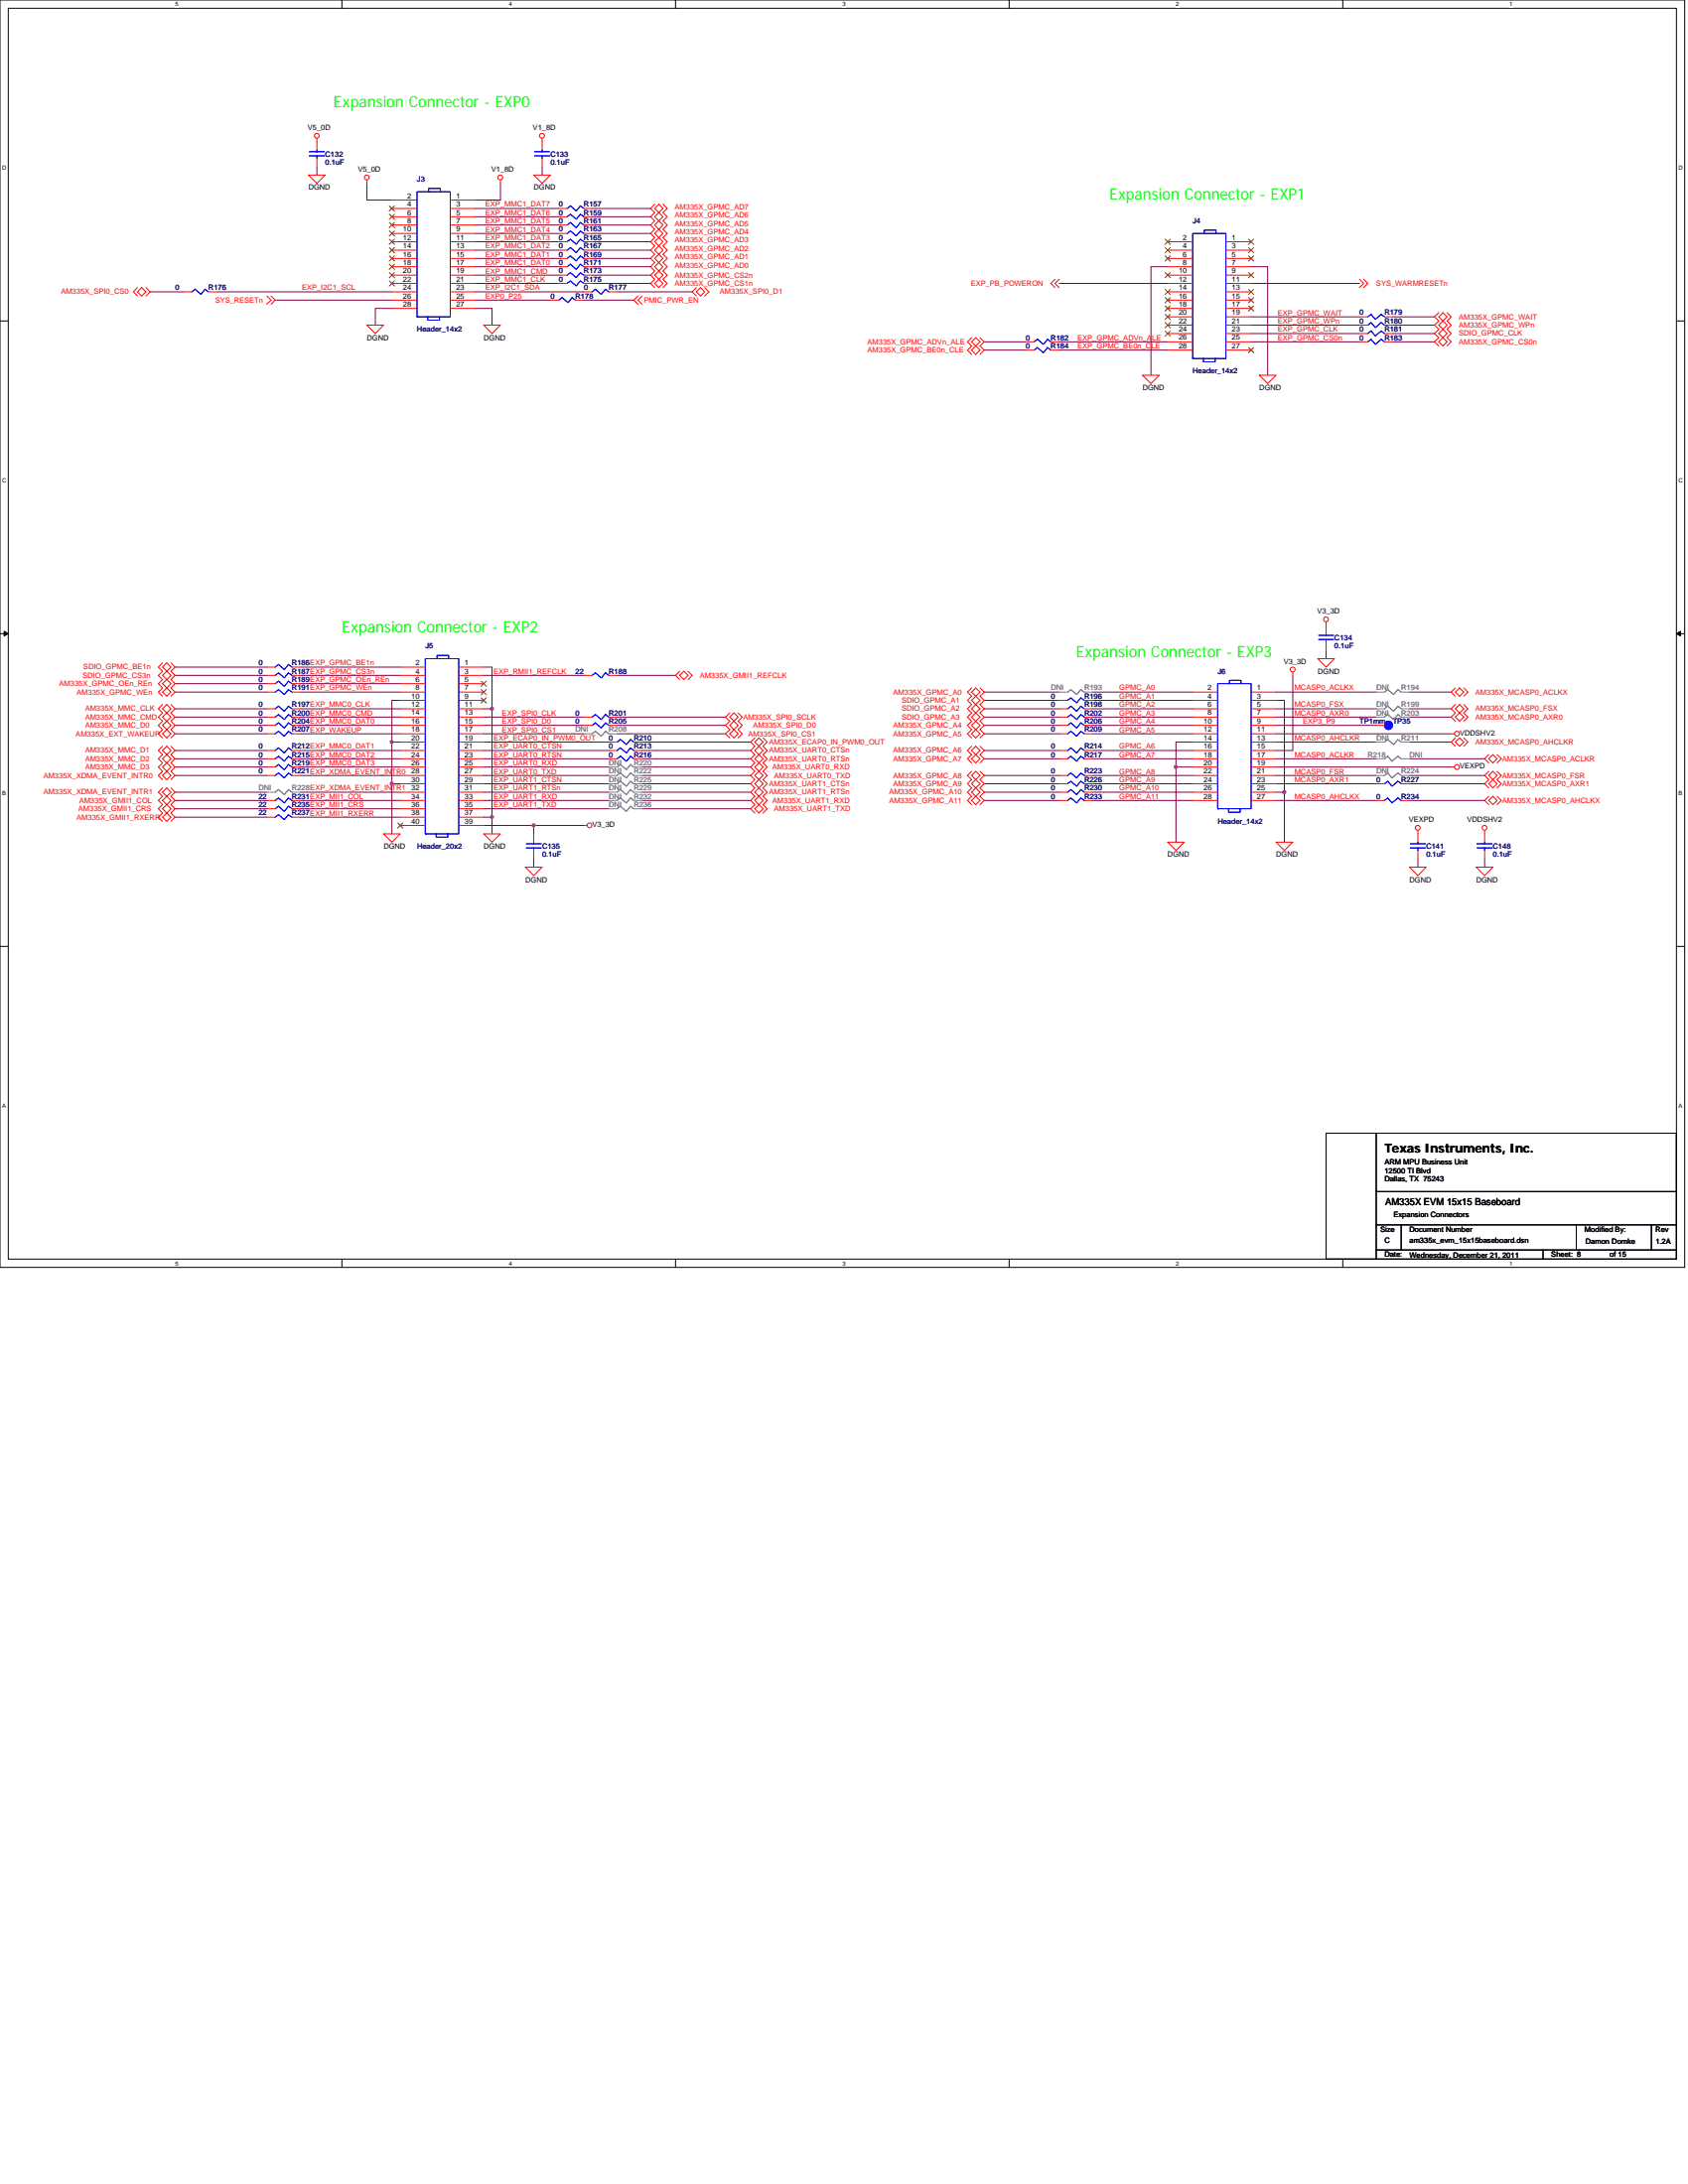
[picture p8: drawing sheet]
<svg xmlns="http://www.w3.org/2000/svg" width="216mm" height="279mm" viewBox="0 0 216 279" stroke-linecap="round" stroke-linejoin="round" font-family="sans-serif">
<path d="M0 0h215.5v162.1h-215.5zM1.1 1.1h213.3v160h-213.3z" fill="none" stroke="#000" stroke-width=".13"/>
<g fill="#fff">
<path d="M22.4 .1h.4v.9h-.4z"/>
<path d="M22.4 161.2h.4v.8h-.4z"/>
</g>
<path d="M43.7 0v1.1M43.7 161.1v1" fill="none" stroke="#000" stroke-width=".13"/>
<g fill="#fff">
<path d="M65.1 .1h.4v.9h-.4z"/>
<path d="M65.1 161.2h.4v.8h-.4z"/>
</g>
<path d="M86.4 0v1.1M86.4 161.1v1" fill="none" stroke="#000" stroke-width=".13"/>
<g fill="#fff">
<path d="M107.7 .1h.4v.9h-.4z"/>
<path d="M107.7 161.2h.4v.8h-.4z"/>
</g>
<path d="M129.1 0v1.1M129.1 161.1v1" fill="none" stroke="#000" stroke-width=".13"/>
<g fill="#fff">
<path d="M150.4 .1h.4v.9h-.4z"/>
<path d="M150.4 161.2h.4v.8h-.4z"/>
</g>
<path d="M171.7 0v1.1M171.7 161.1v1" fill="none" stroke="#000" stroke-width=".13"/>
<g fill="#fff">
<path d="M193.1 .1h.4v.9h-.4z"/>
<path d="M193.1 161.2h.4v.8h-.4z"/>
<path d="M.3 21.1h.5v.8h-.5z"/>
<path d="M214.7 21.1h.5v.8h-.5z"/>
<path d="M.3 61.1h.5v.8h-.5z"/>
<path d="M214.7 61.1h.5v.8h-.5z"/>
</g>
<path d="M0 41.1h1.1M214.4 41.1h1.1" fill="none" stroke="#000" stroke-width=".13"/>
<g fill="#fff">
<path d="M.3 101.1h.5v.8h-.5z"/>
<path d="M214.7 101.1h.5v.8h-.5z"/>
</g>
<path d="M0 81.1h1.1M214.4 81.1h1.1" fill="none" stroke="#000" stroke-width=".13"/>
<path d="M.5 80.8l.6 .3-.6 .3zM214.4 81.1l.5-.3v.6z" fill="#000" stroke="#000" stroke-width=".13"/>
<g fill="#fff">
<path d="M.3 141.1h.5v.8h-.5z"/>
<path d="M214.7 141.1h.5v.8h-.5z"/>
</g>
<path d="M0 121.1h1.1M214.4 121.1h1.1M169.6 145h44.8v16.1h-44.8zM176 145v16M176 156.7h38.4M176 159.9h38.4M176 152.4h38.4M179.2 156.7v3.2M197.4 159.9v1.1M201.6 156.7v3.2M211.2 156.7v3.2" fill="none" stroke="#000" stroke-width=".13"/>
<g fill="none" stroke="#800040" stroke-width=".13">
<path d="M19.2 37.3h4.3M27.7 37.3h22.4M35.2 38.4h14.9M40.5 21.3v1.1M46.9 23.5v2.1h3.2M50.1 39.5h-2.1v2.1M60.8 38.4h9.6M60.8 26.7h10.7M60.8 37.3h13.9M60.8 30.9h10.7M60.8 32h10.7M60.8 33.1h10.7"/>
<path d="M60.8 34.1h10.7M60.8 35.2h10.7M60.8 36.3h10.7M60.8 27.7h10.7M60.8 28.8h10.7M60.8 29.9h10.7M60.8 39.5h2.1v2.1M64 23.5v2.1h-3.2M69.3 21.3v1.1M74.7 38.4h6.4M75.7 26.7h7.5M75.7 27.7h7.5"/>
<path d="M75.7 28.8h7.5M75.7 29.9h7.5M75.7 30.9h7.5M75.7 32h7.5M75.7 33.1h7.5M75.7 34.1h7.5M75.7 35.2h7.5M75.7 36.3h7.5M78.9 37.3h9.6M135.5 36.3h13.9M149.4 34.1h-2.2v13.9M160 36.3h13.9"/>
<path d="M160 34.1h2.1v13.9M125.9 43.7h5.3M125.9 44.8h5.3M135.5 44.8h13.9M135.5 43.7h13.9M160 42.7h13.9M160 40.5h13.9M160 41.6h13.9M160 43.7h13.9M178.1 40.5h5.4M178.1 41.6h5.4M178.1 42.7h5.4"/>
<path d="M178.1 43.7h5.4M22.4 85.3h11.7M22.4 86.4h11.7M22.4 87.5h11.7M22.4 88.5h11.7M22.4 99.2h11.7M22.4 93.9h11.7M22.4 90.7h11.7M22.4 91.7h11.7M22.4 92.8h11.7M22.4 96h11.7M22.4 97.1h11.7"/>
<path d="M22.4 98.1h11.7M38.4 90.7h12.8M38.4 86.4h12.8M38.4 87.5h12.8M38.4 88.5h12.8M38.4 99.2h12.8M38.4 93.9h12.8M38.4 91.7h12.8M38.4 92.8h12.8M38.4 96h12.8M38.4 97.1h12.8M38.4 98.1h12.8"/>
<path d="M38.4 85.3h12.8M50.1 94.9h1.1M50.1 94.9v5.4M51.2 89.6h-1.1v5.3M61.9 93.9h12.8M61.9 92.8h12.8M61.9 86.4h12.8M61.9 94.9h16M61.9 99.2h16M61.9 98.1h16M61.9 97.1h16M61.9 96h16"/>
<path d="M61.9 90.7h1M61.9 85.3h1v5.4M61.9 91.7h12.8M62.9 90.7v13.8M78.9 86.4h7.5M78.9 92.8h13.9M78.9 93.9h13.9M78.9 91.7h13.9M82.1 99.2h13.9M82.1 98.1h13.9M82.1 97.1h13.9M82.1 96h13.9"/>
<path d="M82.1 94.9h13.9M125.9 88.5h9.6M125.9 89.6h9.6M125.9 90.7h9.6M125.9 91.7h9.6M125.9 92.8h9.6M125.9 93.9h9.6M125.9 96h9.6M125.9 97.1h9.6M125.9 99.2h9.6M139.7 88.5h12.8M139.7 92.8h12.8"/>
<path d="M139.7 90.7h12.8M139.7 91.7h12.8M139.7 89.6h12.8M139.7 93.9h12.8M139.7 97.1h12.8M139.7 96h12.8M139.7 99.2h12.8M150.4 98.1h2.1M150.4 98.1v9.6M152.5 94.9h-2.1v3.2M163.2 88.5h12.8M163.2 99.2h12.8"/>
<path d="M163.2 97.1h12.8M163.2 94.9h12.8M163.2 90.7h12.8M163.2 91.7h12.8M163.2 92.8h12.8M163.2 89.6h1.1v11.7M163.2 93.9h22.4M163.2 98.1h22.4M165.4 86.4v9.6h-2.2M169.6 83.2v1.1M180.3 97.1h9.6M180.3 99.2h9.6"/>
<path d="M180.3 88.5h5.3M180.3 90.7h5.3M180.3 91.7h5.3M180.3 94.9h5.3M22.4 102.4h11.7M22.4 103.5h11.7M22.4 104.5h11.7M22.4 101.3h11.7M38.4 103.5h12.8M38.4 104.5h12.8M38.4 101.3h12.8M38.4 102.4h12.8"/>
<path d="M50.1 100.3h1.1M50.1 100.3v6.4M61.9 105.6h6.4M61.9 104.5h1M61.9 101.3h16M61.9 100.3h16M61.9 103.5h16M61.9 102.4h16M62.9 104.5v2.2M68.3 105.6h6.4M68.3 109.9v1M68.3 105.6v1.1"/>
<path d="M82.1 103.5h13.9M82.1 102.4h13.9M82.1 101.3h13.9M82.1 100.3h13.9M125.9 100.3h9.6M125.9 101.3h9.6M125.9 102.4h9.6M139.7 100.3h12.8M139.7 101.3h12.8M139.7 102.4h12.8M163.2 100.3h12.8M163.2 101.3h1.1"/>
<path d="M163.2 102.4h12.8M164.3 101.3v6.4M180.3 100.3h9.6M180.3 102.4h9.6M181.4 109.9v1M189.9 109.9v1"/>
</g>
<g fill="#f0f" stroke="#f0f" stroke-width=".13">
<circle cx="150.4" cy="98.1" r=".2"/>
<circle cx="164.3" cy="101.3" r=".2"/>
<circle cx="50.1" cy="100.3" r=".2"/>
<circle cx="68.3" cy="105.6" r=".2"/>
<circle cx="62.9" cy="104.5" r=".2"/>
<circle cx="62.9" cy="90.7" r=".2"/>
<circle cx="50.1" cy="94.9" r=".2"/>
</g>
<g fill="none" stroke="#f00" stroke-width=".13">
<path d="M40.5 17.7v1.5M69.3 17.7v1.5M17.6 36.8l-.5 .5 .5 .6M18.1 36.8l.6 .5-.6 .6-.5-.6zM18.7 36.8l.5 .5-.5 .6M23.5 37.3h1M26.7 37.3h1M34.1 37.9l.6 .5-.6 .5M34.7 37.9l.5 .5-.5 .5M39.5 22.4h2.1l-1.1 1.1zM40.5 20.3v1M46.9 23v.5"/>
<path d="M50.1 25.6h3.2M50.1 26.7h3.2M50.1 27.7h3.2M50.1 28.8h3.2M50.1 29.9h3.2M50.1 30.9h3.2M50.1 32h3.2M50.1 33.1h3.2M50.1 34.1h3.2M50.1 35.2h3.2M50.1 36.3h3.2M50.1 37.3h3.2"/>
<path d="M50.1 38.4h3.2M50.1 39.5h3.2M57.6 25.6h3.2M57.6 26.7h3.2M57.6 27.7h3.2M57.6 28.8h3.2M57.6 29.9h3.2M57.6 30.9h3.2M57.6 32h3.2M57.6 33.1h3.2M57.6 34.1h3.2M57.6 35.2h3.2"/>
<path d="M57.6 36.3h3.2M57.6 37.3h3.2M57.6 38.4h3.2M57.6 39.5h3.2M64 23v.5M68.3 22.4h2.1l-1.1 1.1zM69.3 20.3v1M70.4 38.4h1.1M71.5 27.7h1M71.5 33.1h1M71.5 34.1h1M71.5 28.8h1"/>
<path d="M71.5 29.9h1M71.5 35.2h1M71.5 36.3h1M71.5 30.9h1M71.5 26.7h1M71.5 32h1M73.6 38.4h1.1M74.7 27.7h1M74.7 33.1h1M74.7 34.1h1M74.7 28.8h1M74.7 29.9h1"/>
<path d="M74.7 37.3h1M74.7 35.2h1M74.7 36.3h1M74.7 30.9h1M74.7 26.7h1M74.7 32h1M77.9 37.3h1M81.6 37.9l-.5 .5 .5 .5M82.1 37.9l-.5 .5 .5 .5M83.7 26.1l-.5 .6 .5 .5-.5 .5 .5 .6-.5 .5 .5 .5-.5 .6 .5 .5-.5 .5 .5 .6-.5 .5 .5 .5-.5 .6 .5 .5-.5 .5 .5 .6-.5 .5 .5 .5-.5 .6 .5 .5M83.7 36.3l.6-.6 .5 .6-.5 .5zM84.3 33.6l-.6 .5 .6 .6"/>
<path d="M84.3 33.6l.5 .5-.5 .6M84.3 32.5l-.6 .6 .6 .5M84.3 32.5l.5 .6-.5 .5M84.3 31.5l-.6 .5 .6 .5M84.3 31.5l.5 .5-.5 .5M84.3 30.4l-.6 .5 .6 .6M84.3 30.4l.5 .5-.5 .6M84.3 29.3l-.6 .6 .6 .5M84.3 29.3l.5 .6-.5 .5M84.3 28.3l-.6 .5 .6 .5M84.3 28.3l.5 .5-.5 .5M84.3 27.2l-.6 .5 .6 .6"/>
<path d="M84.3 27.2l.5 .5-.5 .6M84.3 26.1l.5 .6-.5 .5-.6-.5zM84.3 34.7l-.6 .5 .6 .5M84.3 34.7l.5 .5-.5 .5M84.8 26.1l.5 .6-.5 .5 .5 .5-.5 .6 .5 .5-.5 .5 .5 .6-.5 .5 .5 .5-.5 .6 .5 .5-.5 .5 .5 .6-.5 .5 .5 .5-.5 .6 .5 .5-.5 .5 .5 .6-.5 .5M89.1 36.8l-.6 .5 .6 .6M89.6 36.8l.5 .5-.5 .6-.5-.6zM90.1 36.8l.6 .5-.6 .6M134.9 35.7l-.5 .6 .5 .5M135.5 35.7l-.6 .6 .6 .5M149.4 30.9h3.1M149.4 32h3.1"/>
<path d="M149.4 33.1h3.1M149.4 34.1h3.1M149.4 35.2h3.1M149.4 36.3h3.1M149.4 37.3h3.1M149.4 38.4h3.1M149.4 39.5h3.1M156.8 30.9h3.2M156.8 32h3.2M156.8 33.1h3.2M156.8 34.1h3.2M156.8 35.2h3.2"/>
<path d="M156.8 36.3h3.2M156.8 37.3h3.2M156.8 38.4h3.2M156.8 39.5h3.2M173.9 35.7l.5 .6-.5 .5M174.4 35.7l.5 .6-.5 .5M46.9 41.6h2.2l-1.1 1.1zM61.9 41.6h2.1l-1.1 1.1zM124.3 43.7l.5-.5 .5 .5-.5 .6zM124.3 43.2l-.6 .5 .6 .6-.6 .5 .6 .5M124.8 44.3l.5 .5-.5 .5-.5-.5zM125.3 43.2l.6 .5-.6 .6 .6 .5-.6 .5"/>
<path d="M131.2 44.8h1.1M131.2 43.7h1.1M134.4 44.8h1.1M134.4 43.7h1.1M146.1 48h2.2l-1.1 1.1zM149.4 40.5h3.1M149.4 41.6h3.1M149.4 42.7h3.1M149.4 43.7h3.1M149.4 44.8h3.1M156.8 40.5h3.2M156.8 41.6h3.2"/>
<path d="M156.8 42.7h3.2M156.8 43.7h3.2M156.8 44.8h3.2M161.1 48h2.1l-1.1 1.1zM173.9 43.7h1M173.9 40.5h1M173.9 41.6h1M173.9 42.7h1M177.1 43.7h1M177.1 40.5h1M177.1 41.6h1M177.1 42.7h1"/>
<path d="M184 40.5l.6-.5 .5 .5-.5 .6zM184 43.7l.6-.5 .5 .5-.5 .6zM184 40l-.5 .5 .5 .6-.5 .5 .5 .5-.5 .6 .5 .5-.5 .5 .5 .6M184.6 41.1l-.6 .5 .6 .5M184.6 41.1l.5 .5-.5 .5M184.6 42.1l-.6 .6 .6 .5M184.6 42.1l.5 .6-.5 .5M185.1 40l.5 .5-.5 .6 .5 .5-.5 .5 .5 .6-.5 .5 .5 .5-.5 .6M169.6 79.6v1.5M20.8 84.8l-.5 .5 .5 .6-.5 .5 .5 .5-.5 .6 .5 .5-.5 .5 .5 .6M20.8 85.3l.5-.5 .6 .5-.6 .6zM20.8 88.5l.5-.5 .6 .5-.6 .6z"/>
<path d="M20.8 99.2l.5-.5 .6 .5-.6 .5zM20.8 95.5l-.5 .5 .5 .5-.5 .6 .5 .5-.5 .5 .5 .6-.5 .5 .5 .5M20.8 93.9l.5-.6 .6 .6-.6 .5zM20.8 90.1l-.5 .6 .5 .5-.5 .5 .5 .6-.5 .5 .5 .5-.5 .6 .5 .5M20.8 90.7l.5-.6 .6 .6-.6 .5zM20.8 96l.5-.5 .6 .5-.6 .5zM21.3 85.9l-.5 .5 .5 .5M21.3 86.9l-.5 .6 .5 .5M21.3 91.2l-.5 .5 .5 .6M21.3 92.3l-.5 .5 .5 .5M21.3 96.5l-.5 .6 .5 .5M21.3 97.6l-.5 .5 .5 .6"/>
<path d="M21.3 85.9l.6 .5-.6 .5M21.3 86.9l.6 .6-.6 .5M21.3 91.2l.6 .5-.6 .6M21.3 92.3l.6 .5-.6 .5M21.3 96.5l.6 .6-.6 .5M21.3 97.6l.6 .5-.6 .6M21.9 84.8l.5 .5-.5 .6 .5 .5-.5 .5 .5 .6-.5 .5 .5 .5-.5 .6M21.9 95.5l.5 .5-.5 .5 .5 .6-.5 .5 .5 .5-.5 .6 .5 .5-.5 .5M21.9 90.1l.5 .6-.5 .5 .5 .5-.5 .6 .5 .5-.5 .5 .5 .6-.5 .5M34.1 93.9h1.1M34.1 97.1h1.1M34.1 85.3h1.1"/>
<path d="M34.1 86.4h1.1M34.1 92.8h1.1M34.1 87.5h1.1M34.1 99.2h1.1M34.1 90.7h1.1M34.1 88.5h1.1M34.1 98.1h1.1M34.1 96h1.1M34.1 91.7h1.1M37.3 93.9h1.1M37.3 97.1h1.1M37.3 85.3h1.1"/>
<path d="M37.3 86.4h1.1M37.3 92.8h1.1M37.3 87.5h1.1M37.3 99.2h1.1M37.3 90.7h1.1M37.3 88.5h1.1M37.3 98.1h1.1M37.3 96h1.1M37.3 91.7h1.1M51.2 85.3h3.2M51.2 86.4h3.2M51.2 87.5h3.2"/>
<path d="M51.2 88.5h3.2M51.2 89.6h3.2M51.2 90.7h3.2M51.2 91.7h3.2M51.2 92.8h3.2M51.2 93.9h3.2M51.2 94.9h3.2M51.2 96h3.2M51.2 97.1h3.2M51.2 98.1h3.2M51.2 99.2h3.2M58.7 85.3h3.2"/>
<path d="M58.7 86.4h3.2M58.7 87.5h3.2M58.7 88.5h3.2M58.7 89.6h3.2M58.7 90.7h3.2M58.7 91.7h3.2M58.7 92.8h3.2M58.7 93.9h3.2M58.7 94.9h3.2M58.7 96h3.2M58.7 97.1h3.2M58.7 98.1h3.2"/>
<path d="M58.7 99.2h3.2M74.7 86.4h1M74.7 92.8h1M74.7 91.7h1M77.9 86.4h1M77.9 92.8h1M77.9 91.7h1M77.9 94.9h1M77.9 97.1h1M77.9 96h1M81.1 94.9h1M81.1 97.1h1"/>
<path d="M81.1 96h1M86.9 85.9l-.5 .5 .5 .5M87.5 85.9l.5 .5-.5 .5-.6-.5zM88 85.9l.5 .5-.5 .5M93.3 91.7l.6-.5 .5 .5-.5 .6zM93.3 93.9l.6-.6 .5 .6-.5 .5zM93.3 91.2l-.5 .5 .5 .6-.5 .5 .5 .5-.5 .6 .5 .5M93.9 92.3l-.6 .5 .6 .5M93.9 92.3l.5 .5-.5 .5M94.4 91.2l.5 .5-.5 .6 .5 .5-.5 .5 .5 .6-.5 .5M96.5 94.4l-.5 .5 .5 .6-.5 .5 .5 .5-.5 .6 .5 .5-.5 .5 .5 .6-.5 .5 .5 .5-.5 .6 .5 .5-.5 .5 .5 .6-.5 .5 .5 .5-.5 .6 .5 .5M96.5 94.9l.6-.5 .5 .5-.5 .6z"/>
<path d="M97.1 99.7l-.6 .6 .6 .5M97.1 99.7l.5 .6-.5 .5M97.1 98.7l-.6 .5 .6 .5M97.1 98.7l.5 .5-.5 .5M97.1 97.6l-.6 .5 .6 .6M97.1 97.6l.5 .5-.5 .6M97.1 96.5l-.6 .6 .6 .5M97.1 96.5l.5 .6-.5 .5M97.1 95.5l-.6 .5 .6 .5M97.1 95.5l.5 .5-.5 .5M97.6 94.4l.5 .5-.5 .6 .5 .5-.5 .5 .5 .6-.5 .5 .5 .5-.5 .6 .5 .5-.5 .5 .5 .6-.5 .5 .5 .5-.5 .6 .5 .5-.5 .5 .5 .6-.5 .5M124.3 88.5l.5-.5 .5 .5-.5 .6z"/>
<path d="M124.3 88l-.6 .5 .6 .6-.6 .5 .6 .5-.6 .6 .6 .5-.6 .5 .6 .6-.6 .5 .6 .5-.6 .6 .6 .5M124.3 95.5l-.6 .5 .6 .5-.6 .6 .6 .5M124.3 99.2l.5-.5 .5 .5-.5 .5zM124.3 98.7l-.6 .5 .6 .5-.6 .6 .6 .5-.6 .5 .6 .6-.6 .5 .6 .5M124.8 89.1l.5 .5-.5 .5M124.8 90.1l.5 .6-.5 .5M124.8 91.2l.5 .5-.5 .6M124.8 92.3l.5 .5-.5 .5M124.8 93.3l.5 .6-.5 .5-.5-.5zM124.8 96.5l.5 .6-.5 .5-.5-.5zM124.8 99.7l.5 .6-.5 .5M124.8 89.1l-.5 .5 .5 .5"/>
<path d="M124.8 90.1l-.5 .6 .5 .5M124.8 91.2l-.5 .5 .5 .6M124.8 92.3l-.5 .5 .5 .5M124.8 95.5l.5 .5-.5 .5-.5-.5zM124.8 99.7l-.5 .6 .5 .5M125.3 88l.6 .5-.6 .6 .6 .5-.6 .5 .6 .6-.6 .5 .6 .5-.6 .6 .6 .5-.6 .5 .6 .6-.6 .5M125.3 95.5l.6 .5-.6 .5 .6 .6-.6 .5M125.3 98.7l.6 .5-.6 .5 .6 .6-.6 .5 .6 .5-.6 .6 .6 .5-.6 .5M135.5 99.2h1M135.5 93.9h1M135.5 97.1h1M135.5 96h1"/>
<path d="M135.5 89.6h1M135.5 90.7h1M135.5 91.7h1M135.5 92.8h1M138.7 99.2h1M138.7 93.9h1M138.7 97.1h1M138.7 96h1M138.7 89.6h1M138.7 90.7h1M138.7 91.7h1M138.7 92.8h1"/>
<path d="M152.5 88.5h3.2M152.5 89.6h3.2M152.5 90.7h3.2M152.5 91.7h3.2M152.5 92.8h3.2M152.5 93.9h3.2M152.5 94.9h3.2M152.5 96h3.2M152.5 97.1h3.2M152.5 98.1h3.2M152.5 99.2h3.2M160 88.5h3.2"/>
<path d="M160 89.6h3.2M160 90.7h3.2M160 91.7h3.2M160 92.8h3.2M160 93.9h3.2M160 94.9h3.2M160 96h3.2M160 97.1h3.2M160 98.1h3.2M160 99.2h3.2M165.4 86v.4M168.6 84.3h2.1l-1.1 1z"/>
<path d="M169.6 82.1v1.1M176 92.8h1.1M185.6 98.1h.4M185.6 93.9h.4M186.1 88.5l.6-.5 .5 .5-.5 .6zM186.1 91.7l.6-.5 .5 .5-.5 .6zM186.1 94.9l.6-.5 .5 .5-.5 .6zM186.1 88l-.5 .5 .5 .6M186.1 90.1l-.5 .6 .5 .5-.5 .5 .5 .6M186.1 94.4l-.5 .5 .5 .6M186.7 90.1l.5 .6-.5 .5-.6-.5zM187.2 88l.5 .5-.5 .6"/>
<path d="M187.2 90.1l.5 .6-.5 .5 .5 .5-.5 .6M187.2 94.4l.5 .5-.5 .6M190.4 96.5l-.5 .6 .5 .5M190.4 98.7l-.5 .5 .5 .5-.5 .6 .5 .5M190.4 99.2l.5-.5 .6 .5-.6 .5zM190.9 96.5l.6 .6-.6 .5-.5-.5zM191.5 96.5l.5 .6-.5 .5M191.5 98.7l.5 .5-.5 .5 .5 .6-.5 .5M20.8 100.8l-.5 .5 .5 .6-.5 .5 .5 .5-.5 .6 .5 .5-.5 .5 .5 .6M20.8 104.5l.5-.5 .6 .5-.6 .6zM20.8 101.3l.5-.5 .6 .5-.6 .6zM21.3 101.9l-.5 .5 .5 .5"/>
<path d="M21.3 102.9l-.5 .6 .5 .5M21.3 101.9l.6 .5-.6 .5M21.3 102.9l.6 .6-.6 .5M21.9 100.8l.5 .5-.5 .6 .5 .5-.5 .5 .5 .6-.5 .5 .5 .5-.5 .6M34.1 102.4h1.1M34.1 103.5h1.1M34.1 104.5h1.1M37.3 102.4h1.1M37.3 103.5h1.1M37.3 104.5h1.1M49.1 106.7h2.1l-1.1 1zM51.2 100.3h3.2"/>
<path d="M51.2 101.3h3.2M51.2 102.4h3.2M51.2 103.5h3.2M51.2 104.5h3.2M51.2 105.6h3.2M58.7 100.3h3.2M58.7 101.3h3.2M58.7 102.4h3.2M58.7 103.5h3.2M58.7 104.5h3.2M58.7 105.6h3.2M61.9 106.7h2.1l-1.1 1z"/>
<path d="M67.2 110.9h2.1l-1 1.1zM68.3 106.7v1M68.3 108.8v1.1M74.7 105.6h.4M96.5 103.5l.6-.6 .5 .6-.5 .5zM97.1 101.9l-.6 .5 .6 .5M97.1 101.9l.5 .5-.5 .5M97.1 100.8l-.6 .5 .6 .6M97.1 100.8l.5 .5-.5 .6M124.8 100.8l.5 .5-.5 .6M124.8 101.9l.5 .5-.5 .5-.5-.5zM124.8 100.8l-.5 .5 .5 .6"/>
<path d="M135.5 100.3h1M135.5 101.3h1M135.5 102.4h1M138.7 100.3h1M138.7 101.3h1M138.7 102.4h1M149.4 107.7h2.1l-1.1 1.1zM152.5 100.3h3.2M152.5 101.3h3.2M152.5 102.4h3.2M160 100.3h3.2M160 101.3h3.2"/>
<path d="M160 102.4h3.2M163.2 107.7h2.2l-1.1 1.1zM176 102.4h1.1M176 100.3h1.1M179.2 102.4h1.1M179.2 100.3h1.1M180.3 110.9h2.1l-1 1.1zM181.4 106.2v1.5M181.4 108.8v1.1M188.8 110.9h2.1l-1 1.1zM189.9 106.2v1.5M189.9 108.8v1.1"/>
<path d="M190.4 100.3l.5-.6 .6 .6-.6 .5zM190.4 101.9l-.5 .5 .5 .5M190.9 101.9l.6 .5-.6 .5-.5-.5zM191.5 101.9l.5 .5-.5 .5"/>
<circle cx="40.5" cy="17.4" r=".31"/>
<circle cx="69.3" cy="17.4" r=".31"/>
<circle cx="46.9" cy="22.7" r=".31"/>
<circle cx="64" cy="22.7" r=".31"/>
<circle cx="169.6" cy="79.2" r=".31"/>
<circle cx="165.3" cy="85.6" r=".31"/>
<circle cx="186.3" cy="98.1" r=".32"/>
<circle cx="186.4" cy="93.9" r=".31"/>
<circle cx="75.4" cy="105.6" r=".31"/>
<circle cx="181.3" cy="105.9" r=".31"/>
<circle cx="189.9" cy="105.9" r=".31"/>
</g>
<g fill="none" stroke="#00f" stroke-width=".13">
<path d="M39.6 19.9h1.9M39.6 19.4h1.9M40.5 19.2v.2M40.5 19.9v.4M68.4 19.9h1.9M68.4 19.4h1.9M69.3 19.2v.2M69.3 19.9v.4M26.7 37.3l-.5-.3-.5 .7-.7-.7-.5 .3M53.3 24.5h4.3v16h-4.3zM54.8 24.5v-.4h1.5v.4M73.6 38.4l-.4-.3-.6 .6-.7-.6-.4 .3"/>
<path d="M74.7 27.7l-.5-.3-.5 .6-.7-.6-.5 .3M74.7 33.1l-.5-.4-.5 .7-.7-.7-.5 .4M74.7 34.1l-.5-.3-.5 .7-.7-.7-.5 .3M74.7 28.8l-.5-.3-.5 .6-.7-.6-.5 .3M74.7 29.9l-.5-.4-.5 .7-.7-.7-.5 .4M74.7 35.2l-.5-.3-.5 .6-.7-.6-.5 .3M74.7 36.3l-.5-.4-.5 .7-.7-.7-.5 .4M74.7 30.9l-.5-.3-.5 .6-.7-.6-.5 .3M74.7 26.7l-.5-.4-.5 .7-.7-.7-.5 .4M74.7 32l-.5-.3-.5 .6-.7-.6-.5 .3M77.9 37.3l-.5-.3-.5 .7-.7-.7-.5 .3M152.5 29.9h4.3v16h-4.3z"/>
<path d="M154 29.9v-.5h1.5v.5M53.3 40.5h.1M54.7 40.5v.5h1.5v-.5M134.4 44.8l-.4-.3-.5 .6-.8-.6-.4 .3M134.4 43.7l-.4-.3-.5 .6-.8-.6-.4 .3M152.5 45.9h.1M153.9 45.9v.4h1.5v-.4M174.9 43.7l.5-.3 .5 .6 .8-.6 .4 .3M174.9 40.5l.5-.3 .5 .7 .8-.7 .4 .3M174.9 41.6l.5-.3 .5 .6 .8-.6 .4 .3M174.9 42.7l.5-.4 .5 .7 .8-.7 .4 .4M35.2 99.2l.4-.3 .8 .6 .5-.6 .4 .3"/>
<path d="M37.3 93.9l-.4-.3-.5 .6-.8-.6-.4 .3M37.3 97.1l-.4-.3-.5 .6-.8-.6-.4 .3M37.3 85.3l-.4-.3-.5 .7-.8-.7-.4 .3M37.3 86.4l-.4-.3-.5 .6-.8-.6-.4 .3M37.3 92.8l-.4-.3-.5 .6-.8-.6-.4 .3M37.3 87.5l-.4-.4-.5 .7-.8-.7-.4 .4M37.3 90.7l-.4-.4-.5 .7-.8-.7-.4 .4M37.3 88.5l-.4-.3-.5 .7-.8-.7-.4 .3M37.3 98.1l-.4-.3-.5 .7-.8-.7-.4 .3M37.3 96l-.4-.3-.5 .6-.8-.6-.4 .3M37.3 91.7l-.4-.3-.5 .7-.8-.7-.4 .3M54.4 84.3h4.3v22.4h-4.3z"/>
<path d="M55.9 84.3v-.5h1.5v.5M77.9 86.4l-.5-.3-.5 .6-.7-.6-.5 .3M77.9 92.8l-.5-.3-.5 .6-.7-.6-.5 .3M77.9 91.7l-.5-.3-.5 .7-.7-.7-.5 .3M81.1 94.9l-.5-.3-.5 .7-.7-.7-.5 .3M81.1 97.1l-.5-.3-.5 .6-.7-.6-.5 .3M81.1 96l-.5-.3-.5 .6-.7-.6-.5 .3M136.5 99.2l.5-.3 .7 .6 .5-.6 .5 .3M138.7 93.9l-.5-.3-.5 .6-.7-.6-.5 .3M138.7 97.1l-.5-.3-.5 .6-.7-.6-.5 .3M138.7 96l-.5-.3-.5 .6-.7-.6-.5 .3M138.7 89.6l-.5-.3-.5 .6-.7-.6-.5 .3"/>
<path d="M138.7 90.7l-.5-.4-.5 .7-.7-.7-.5 .4M138.7 91.7l-.5-.3-.5 .7-.7-.7-.5 .3M138.7 92.8l-.5-.3-.5 .6-.7-.6-.5 .3M155.7 87.5h4.3v16h-4.3zM157.2 87.5v-.5h1.5v.5M168.7 81.8h1.9M168.7 81.3h1.9M169.6 81.1v.2M169.6 81.8v.3M35.2 102.4l.4-.3 .8 .6 .5-.6 .4 .3M35.2 103.5l.4-.4 .8 .7 .5-.7 .4 .4M35.2 104.5l.4-.3 .8 .7 .5-.7 .4 .3"/>
<path d="M54.4 106.7h.1M55.8 106.7v.4h1.5v-.4M67.3 108.5h1.9M67.3 107.9h1.9M68.3 107.7v.2M68.3 108.5v.3M136.5 100.3l.5-.4 .7 .7 .5-.7 .5 .4M136.5 101.3l.5-.3 .7 .7 .5-.7 .5 .3M136.5 102.4l.5-.3 .7 .6 .5-.6 .5 .3M155.7 103.5h.1M157.1 103.5v.4h1.5v-.4M179.2 102.4l-.4-.3-.8 .6-.5-.6-.4 .3"/>
<path d="M179.2 100.3l-.4-.4-.8 .7-.5-.7-.4 .4M180.4 108.5h1.9M180.4 107.9h1.9M181.4 107.7v.2M181.4 108.5v.3M188.9 108.5h1.9M188.9 107.9h1.9M189.9 107.7v.2M189.9 108.5v.3"/>
</g>
<g fill="none" stroke="#808080" stroke-width=".13">
<path d="M74.7 93.9h1l.5-.3 .7 .6 .5-.6 .5 .3h1M77.9 98.1h1l.5-.3 .7 .7 .5-.7 .5 .3h1M77.9 99.2h1l.5-.3 .7 .6 .5-.6 .5 .3h1M135.5 88.5h1l.5-.3 .7 .7 .5-.7 .5 .3h1M176 88.5h1.1l.4-.3 .7 .7 .6-.7 .4 .3h1.1M176 97.1h1.1l.4-.3 .5 .6 .8-.6 .4 .3h1.1M176 90.7h1.1l.4-.4 .7 .7 .6-.7 .4 .4h1.1M176 91.7h1.1l.4-.3 .7 .7 .6-.7 .4 .3h1.1M176 99.2h1.1l.4-.3 .5 .6 .8-.6 .4 .3h1.1M176 94.9h1.1l.4-.3 .7 .7 .6-.7 .4 .3h1.1M34.1 101.3h1.1l.4-.3 .8 .7 .5-.7 .4 .3h1.1M77.9 100.3h1l.5-.4 .7 .7 .5-.7 .5 .4h1"/>
<path d="M77.9 103.5h1l.5-.4 .7 .7 .5-.7 .5 .4h1M77.9 102.4h1l.5-.3 .7 .6 .5-.6 .5 .3h1M77.9 101.3h1l.5-.3 .7 .7 .5-.7 .5 .3h1"/>
</g>
<circle cx="177.6" cy="92.8" r=".53" fill="#00f" stroke="#00f" stroke-width=".13"/>
<g fill="none" stroke="#804000" stroke-width=".13">
<path d="M49.8 26.4l.7 .6M49.8 27.4l.7 .7M49.8 28.5l.7 .6M49.8 29.5l.7 .7M49.8 30.6l.7 .7M49.8 31.7l.7 .6M49.8 32.7l.7 .7M49.8 33.8l.7 .7M49.8 34.9l.7 .6M49.8 35.9l.7 .7M50.4 26.4l-.6 .6M50.4 27.4l-.6 .7"/>
<path d="M50.4 28.5l-.6 .6M50.4 29.5l-.6 .7M50.4 30.6l-.6 .7M50.4 31.7l-.6 .6M50.4 32.7l-.6 .7M50.4 33.8l-.6 .7M50.4 34.9l-.6 .6M50.4 35.9l-.6 .7M149 30.6l.7 .7M149 31.7l.7 .6M149 32.7l.7 .7M149 34.9l.7 .6"/>
<path d="M149 37l.7 .7M149 38.1l.7 .6M149 39.1l.7 .7M149.7 30.6l-.7 .7M149.7 31.7l-.7 .6M149.7 32.7l-.7 .7M149.7 34.9l-.7 .6M149.7 37l-.7 .7M149.7 38.1l-.7 .6M149.7 39.1l-.7 .7M159.7 30.6l.7 .7M159.7 31.7l.7 .6"/>
<path d="M159.7 32.7l.7 .7M159.7 34.9l.7 .6M159.7 37l.7 .7M159.7 38.1l.7 .6M159.7 39.1l.7 .7M160.3 30.6l-.6 .7M160.3 31.7l-.6 .6M160.3 32.7l-.6 .7M160.3 34.9l-.6 .6M160.3 37l-.6 .7M160.3 38.1l-.6 .6M160.3 39.1l-.6 .7"/>
<path d="M149 40.2l.7 .7M149 41.3l.7 .6M149 42.4l.7 .6M149.7 40.2l-.7 .7M149.7 41.3l-.7 .6M149.7 42.4l-.7 .6M159.7 44.5l.7 .6M160.3 44.5l-.6 .6M61.6 87.1l.6 .7M61.6 88.2l.6 .7M61.6 89.3l.6 .6M62.2 87.1l-.7 .7"/>
<path d="M62.2 88.2l-.7 .7M62.2 89.3l-.7 .6M50.9 105.3l.6 .6M51.5 105.3l-.6 .6"/>
</g>
<g font-size="2" fill="#0f0">
<text x="42.7" y="13.7">Expansion Connector - EXP0</text>
<text x="141.9" y="25.5">Expansion Connector - EXP1</text>
<text x="43.7" y="80.9">Expansion Connector - EXP2</text>
<text x="137.6" y="84.1">Expansion Connector - EXP3</text>
</g>
<text font-size="1.6" x="177.1" y="147.4">Texas Instruments, Inc.</text>
<text font-size="1.3" x="177.2" y="154.1">AM335X EVM 15x15 Baseboard</text>
<g font-size="1">
<text x="39.3" y="16.6">V5_0D</text>
<text x="68.2" y="16.6">V1_8D</text>
<text x="45.8" y="22">V5_0D</text>
<text x="62.8" y="22">V1_8D</text>
<text x="39.5" y="24.3">DGND</text>
<text x="51.5" y="29.6">10</text>
<text x="52.1" y="25.4">2</text>
<text x="52.1" y="26.4">4</text>
<text x="52.1" y="27.5">6</text>
<text x="52.1" y="28.6">8</text>
<text x="58.3" y="25.4">1</text>
<text x="58.3" y="26.4">3</text>
<text x="58.3" y="27.5">5</text>
<text x="58.3" y="28.6">7</text>
<text x="58.3" y="29.6">9</text>
<text x="68.3" y="24.3">DGND</text>
<text x="51.5" y="30.7">12</text>
<text x="51.5" y="31.8">14</text>
<text x="51.5" y="32.8">16</text>
<text x="51.5" y="33.9">18</text>
<text x="51.5" y="35">20</text>
<text x="58.3" y="30.7">11</text>
<text x="58.3" y="31.8">13</text>
<text x="58.3" y="32.8">15</text>
<text x="58.3" y="33.9">17</text>
<text x="58.3" y="35">19</text>
<text x="150.7" y="35">10</text>
<text x="151.3" y="30.7">2</text>
<text x="151.3" y="31.8">4</text>
<text x="151.3" y="32.8">6</text>
<text x="151.3" y="33.9">8</text>
<text x="157.5" y="30.7">1</text>
<text x="157.5" y="31.8">3</text>
<text x="157.5" y="32.8">5</text>
<text x="157.5" y="33.9">7</text>
<text x="157.5" y="35">9</text>
<text x="51.5" y="36">22</text>
<text x="51.5" y="37.1">24</text>
<text x="51.5" y="38.2">26</text>
<text x="51.5" y="39.2">28</text>
<text x="58.3" y="36">21</text>
<text x="58.3" y="37.1">23</text>
<text x="58.3" y="38.2">25</text>
<text x="58.3" y="39.2">27</text>
<text x="150.7" y="36">12</text>
<text x="150.7" y="37.1">14</text>
<text x="150.7" y="38.2">16</text>
<text x="150.7" y="39.2">18</text>
<text x="150.7" y="40.3">20</text>
<text x="150.7" y="41.4">22</text>
<text x="157.5" y="36">11</text>
<text x="157.5" y="37.1">13</text>
<text x="157.5" y="38.2">15</text>
<text x="157.5" y="39.2">17</text>
<text x="157.5" y="40.3">19</text>
<text x="157.5" y="41.4">21</text>
<text x="46.9" y="43.5">DGND</text>
<text x="61.9" y="43.5">DGND</text>
<text x="150.7" y="42.4">24</text>
<text x="150.7" y="43.5">26</text>
<text x="150.7" y="44.6">28</text>
<text x="157.5" y="42.4">23</text>
<text x="157.5" y="43.5">25</text>
<text x="157.5" y="44.6">27</text>
<text x="146.1" y="49.9">DGND</text>
<text x="161.1" y="49.9">DGND</text>
<text x="168.4" y="78.5">V3_3D</text>
<text x="52.6" y="89.4">10</text>
<text x="53.1" y="85.1">2</text>
<text x="53.1" y="86.2">4</text>
<text x="53.1" y="87.2">6</text>
<text x="53.1" y="88.3">8</text>
<text x="59.4" y="85.1">1</text>
<text x="59.4" y="86.2">3</text>
<text x="59.4" y="87.2">5</text>
<text x="59.4" y="88.3">7</text>
<text x="59.4" y="89.4">9</text>
<text x="154.5" y="88.3">2</text>
<text x="154.5" y="89.4">4</text>
<text x="160.8" y="88.3">1</text>
<text x="160.8" y="89.4">3</text>
<text x="164.2" y="84.9">V3_3D</text>
<text x="168.6" y="86.2">DGND</text>
<text x="52.6" y="90.4">12</text>
<text x="52.6" y="91.5">14</text>
<text x="52.6" y="92.6">16</text>
<text x="52.6" y="93.6">18</text>
<text x="52.6" y="94.7">20</text>
<text x="52.6" y="95.8">22</text>
<text x="59.4" y="90.4">11</text>
<text x="59.4" y="91.5">13</text>
<text x="59.4" y="92.6">15</text>
<text x="59.4" y="93.6">17</text>
<text x="59.4" y="94.7">19</text>
<text x="59.4" y="95.8">21</text>
<text x="153.9" y="92.6">10</text>
<text x="153.9" y="93.6">12</text>
<text x="153.9" y="94.7">14</text>
<text x="153.9" y="95.8">16</text>
<text x="154.5" y="90.4">6</text>
<text x="154.5" y="91.5">8</text>
<text x="160.8" y="90.4">5</text>
<text x="160.8" y="91.5">7</text>
<text x="160.8" y="92.6">9</text>
<text x="160.8" y="93.6">11</text>
<text x="160.8" y="94.7">13</text>
<text x="160.8" y="95.8">15</text>
<text x="186.7" y="94.1">VDDSHV2</text>
<text x="52.6" y="96.8">24</text>
<text x="52.6" y="97.9">26</text>
<text x="52.6" y="99">28</text>
<text x="52.6" y="100">30</text>
<text x="52.6" y="101.1">32</text>
<text x="59.4" y="96.8">23</text>
<text x="59.4" y="97.9">25</text>
<text x="59.4" y="99">27</text>
<text x="59.4" y="100">29</text>
<text x="59.4" y="101.1">31</text>
<text x="153.9" y="96.8">18</text>
<text x="153.9" y="97.9">20</text>
<text x="153.9" y="99">22</text>
<text x="153.9" y="100">24</text>
<text x="153.9" y="101.1">26</text>
<text x="160.8" y="96.8">17</text>
<text x="160.8" y="97.9">19</text>
<text x="160.8" y="99">21</text>
<text x="160.8" y="100">23</text>
<text x="160.8" y="101.1">25</text>
<text x="186.7" y="98.3">VEXPD</text>
<text x="52.6" y="102.2">34</text>
<text x="52.6" y="103.2">36</text>
<text x="52.6" y="104.3">38</text>
<text x="52.6" y="105.4">40</text>
<text x="59.4" y="102.2">33</text>
<text x="59.4" y="103.2">35</text>
<text x="59.4" y="104.3">37</text>
<text x="59.4" y="105.4">39</text>
<text x="75.7" y="105.8">V3_3D</text>
<text x="153.9" y="102.2">28</text>
<text x="160.8" y="102.2">27</text>
<text x="180.2" y="105.2">VEXPD</text>
<text x="187.6" y="105.2">VDDSHV2</text>
<text x="49.1" y="108.6">DGND</text>
<text x="61.9" y="108.6">DGND</text>
<text x="67.2" y="112.9">DGND</text>
<text x="149.4" y="109.6">DGND</text>
<text x="163.2" y="109.6">DGND</text>
<text x="180.3" y="112.9">DGND</text>
<text x="188.8" y="112.9">DGND</text>
<text x="177.1" y="149">ARM MPU Business Unit</text>
<text x="177.1" y="150.1">12500 TI Blvd</text>
<text x="177.1" y="151.2">Dallas, TX 75243</text>
<text x="178.2" y="155.7">Expansion Connectors</text>
<text x="176.6" y="157.5">Size</text>
<text x="177.1" y="160.8">Date:</text>
<text x="177.1" y="159">C</text>
<text x="180.3" y="157.5">Document Number</text>
<text x="180.3" y="160.9">Wednesday, December 21, 2011</text>
<text x="180.3" y="159">am335x_evm_15x15baseboard.dsn</text>
<text x="198.4" y="160.8">Sheet: 8</text>
<text x="202.7" y="157.5">Modified By:</text>
<text x="202.8" y="159.2">Damon Domke</text>
<text x="205.9" y="160.8">of 15</text>
<text x="211.8" y="157.6">Rev</text>
<text x="211.8" y="159.2">1.2A</text>
</g>
<g font-size="1" fill="#000080">
<text x="41.6" y="20">C132</text>
<text x="41.6" y="21.1">0.1uF</text>
<text x="53.3" y="23.2">J3</text>
<text x="70.4" y="20">C133</text>
<text x="70.4" y="21.1">0.1uF</text>
<text x="71.5" y="27.5">0</text>
<text x="71.5" y="28.6">0</text>
<text x="71.5" y="29.6">0</text>
<text x="71.5" y="26.4">0</text>
<text x="74.7" y="27.5">R159</text>
<text x="74.7" y="28.6">R161</text>
<text x="74.7" y="29.6">R163</text>
<text x="74.7" y="26.4">R157</text>
<text x="152.5" y="28.6">J4</text>
<text x="71.5" y="32.9">0</text>
<text x="71.5" y="33.9">0</text>
<text x="71.5" y="35">0</text>
<text x="71.5" y="30.7">0</text>
<text x="71.5" y="31.8">0</text>
<text x="74.7" y="32.9">R169</text>
<text x="74.7" y="33.9">R171</text>
<text x="74.7" y="35">R173</text>
<text x="74.7" y="30.7">R165</text>
<text x="74.7" y="31.8">R167</text>
<text x="22.4" y="37.1">0</text>
<text x="26.7" y="37.1">R176</text>
<text x="70.4" y="38.2">0</text>
<text x="71.5" y="36">0</text>
<text x="73.6" y="38.2">R178</text>
<text x="74.7" y="36">R175</text>
<text x="74.7" y="37.1">0</text>
<text x="77.9" y="37.1">R177</text>
<text x="173.9" y="40.3">0</text>
<text x="173.9" y="41.4">0</text>
<text x="177.1" y="40.3">R179</text>
<text x="177.1" y="41.4">R180</text>
<text x="53.3" y="42.4">Header_14x2</text>
<text x="131.2" y="44.6">0</text>
<text x="131.2" y="43.5">0</text>
<text x="134.4" y="44.6">R184</text>
<text x="134.4" y="43.5">R182</text>
<text x="152.5" y="47.8">Header_14x2</text>
<text x="173.9" y="43.5">0</text>
<text x="173.9" y="42.4">0</text>
<text x="177.1" y="43.5">R183</text>
<text x="177.1" y="42.4">R181</text>
<text x="54.4" y="83">J5</text>
<text x="170.7" y="81.9">C134</text>
<text x="170.7" y="83">0.1uF</text>
<text x="33.1" y="85.1">0</text>
<text x="33.1" y="86.2">0</text>
<text x="33.1" y="87.2">0</text>
<text x="33.1" y="88.3">0</text>
<text x="37.3" y="85.1">R186EXP_GPMC_BE1n</text>
<text x="37.3" y="86.2">R187EXP_GPMC_CS3n</text>
<text x="37.3" y="87.2">R189EXP_GPMC_OEn_REn</text>
<text x="37.3" y="88.3">R191EXP_GPMC_WEn</text>
<text x="73.6" y="86.2">22</text>
<text x="77.9" y="86.2">R188</text>
<text x="134.4" y="89.4">0</text>
<text x="138.7" y="89.4">R196</text>
<text x="155.7" y="86.2">J6</text>
<text x="33.1" y="93.6">0</text>
<text x="33.1" y="92.6">0</text>
<text x="33.1" y="90.4">0</text>
<text x="33.1" y="95.8">0</text>
<text x="33.1" y="91.5">0</text>
<text x="37.3" y="93.6">R207EXP_WAKEUP</text>
<text x="37.3" y="92.6">R204EXP_MMC0_DAT0</text>
<text x="37.3" y="90.4">R197EXP_MMC0_CLK</text>
<text x="37.3" y="95.8">R212EXP_MMC0_DAT1</text>
<text x="37.3" y="91.5">R200EXP_MMC0_CMD</text>
<text x="73.6" y="92.6">0</text>
<text x="73.6" y="91.5">0</text>
<text x="77.9" y="92.6">R205</text>
<text x="77.9" y="91.5">R201</text>
<text x="77.9" y="94.7">0</text>
<text x="77.9" y="95.8">0</text>
<text x="81.1" y="94.7">R210</text>
<text x="81.1" y="95.8">R213</text>
<text x="134.4" y="93.6">0</text>
<text x="134.4" y="95.8">0</text>
<text x="134.4" y="90.4">0</text>
<text x="134.4" y="91.5">0</text>
<text x="134.4" y="92.6">0</text>
<text x="138.7" y="93.6">R209</text>
<text x="138.7" y="95.8">R214</text>
<text x="138.7" y="90.4">R198</text>
<text x="138.7" y="91.5">R202</text>
<text x="138.7" y="92.6">R206</text>
<text x="173.9" y="92.6">TP1mm</text>
<text x="178.1" y="92.6">TP35</text>
<text x="33.1" y="96.9">0</text>
<text x="33.1" y="99">0</text>
<text x="33.1" y="97.9">0</text>
<text x="37.3" y="96.9">R215EXP_MMC0_DAT2</text>
<text x="37.3" y="99">R221EXP_XDMA_EVENT_INTR0</text>
<text x="37.3" y="97.9">R219EXP_MMC0_DAT3</text>
<text x="77.9" y="96.9">0</text>
<text x="81.1" y="96.9">R216</text>
<text x="134.4" y="99">0</text>
<text x="134.4" y="100.1">0</text>
<text x="134.4" y="96.9">0</text>
<text x="134.4" y="101.1">0</text>
<text x="138.7" y="99">R223</text>
<text x="138.7" y="100.1">R226</text>
<text x="138.7" y="96.9">R217</text>
<text x="138.7" y="101.1">R230</text>
<text x="176" y="100.1">0</text>
<text x="179.2" y="100.1">R227</text>
<text x="33.1" y="102.2">22</text>
<text x="33.1" y="103.3">22</text>
<text x="33.1" y="104.3">22</text>
<text x="37.3" y="102.2">R231EXP_MII1_COL</text>
<text x="37.3" y="103.3">R235EXP_MII1_CRS</text>
<text x="37.3" y="104.3">R237EXP_MII1_RXERR</text>
<text x="134.4" y="102.2">0</text>
<text x="138.7" y="102.2">R233</text>
<text x="155.7" y="105.4">Header_14x2</text>
<text x="176" y="102.2">0</text>
<text x="179.2" y="102.2">R234</text>
<text x="53.3" y="108.6">Header_20x2</text>
<text x="69.3" y="108.6">C135</text>
<text x="69.3" y="109.6">0.1uF</text>
<text x="182.4" y="108.6">C141</text>
<text x="182.4" y="109.6">0.1uF</text>
<text x="190.9" y="108.6">C148</text>
<text x="190.9" y="109.6">0.1uF</text>
</g>
<g font-size="1" fill="#f00">
<text x="62.1" y="26.5">EXP_MMC1_DAT7</text>
<text x="62.1" y="27.5">EXP_MMC1_DAT6</text>
<text x="62.1" y="28.6">EXP_MMC1_DAT5</text>
<text x="62.1" y="29.7">EXP_MMC1_DAT4</text>
<text x="86.3" y="30">AM335X_GPMC_AD4</text>
<text x="86.3" y="28.9">AM335X_GPMC_AD5</text>
<text x="86.3" y="27.8">AM335X_GPMC_AD6</text>
<text x="86.3" y="26.8">AM335X_GPMC_AD7</text>
<text x="62.1" y="30.7">EXP_MMC1_DAT3</text>
<text x="62.1" y="31.8">EXP_MMC1_DAT2</text>
<text x="62.1" y="32.9">EXP_MMC1_DAT1</text>
<text x="62.1" y="33.9">EXP_MMC1_DAT0</text>
<text x="62.1" y="35">EXP_MMC1_CMD</text>
<text x="86.3" y="34.2">AM335X_GPMC_AD0</text>
<text x="86.3" y="33.2">AM335X_GPMC_AD1</text>
<text x="86.3" y="32.1">AM335X_GPMC_AD2</text>
<text x="86.3" y="31">AM335X_GPMC_AD3</text>
<text x="86.3" y="35.5">AM335X_GPMC_CS2n</text>
<text x="7.8" y="37.6">AM335X_SPI0_CS0</text>
<text x="27.5" y="38.7">SYS_RESETn</text>
<text x="38.6" y="37.1">EXP_I2C1_SCL</text>
<text x="62.1" y="37.1">EXP_I2C1_SDA</text>
<text x="62.1" y="36">EXP_MMC1_CLK</text>
<text x="62.1" y="38.2">EXP0_P25</text>
<text x="82.3" y="38.7">PMIC_PWR_EN</text>
<text x="86.3" y="36.6">AM335X_GPMC_CS1n</text>
<text x="92.1" y="37.6">AM335X_SPI0_D1</text>
<text x="124.2" y="36.6">EXP_PB_POWERON</text>
<text x="163.4" y="40.3">EXP_GPMC_WAIT</text>
<text x="163.4" y="41.4">EXP_GPMC_WPn</text>
<text x="176" y="36.6">SYS_WARMRESETn</text>
<text x="186.6" y="40.9">AM335X_GPMC_WAIT</text>
<text x="186.6" y="41.9">AM335X_GPMC_WPn</text>
<text x="110.9" y="44">AM335X_GPMC_ADVn_ALE</text>
<text x="110.9" y="45.1">AM335X_GPMC_BE0n_CLE</text>
<text x="137.8" y="43.5">EXP_GPMC_ADVn_ALE</text>
<text x="137.8" y="44.6">EXP_GPMC_BE0n_CLE</text>
<text x="163.4" y="42.5">EXP_GPMC_CLK</text>
<text x="163.4" y="43.5">EXP_GPMC_CS0n</text>
<text x="186.6" y="43">SDIO_GPMC_CLK</text>
<text x="186.6" y="44">AM335X_GPMC_CS0n</text>
<text x="7.6" y="87.8">AM335X_GPMC_OEn_REn</text>
<text x="9.8" y="88.9">AM335X_GPMC_WEn</text>
<text x="10.6" y="86.7">SDIO_GPMC_CS3n</text>
<text x="10.7" y="85.6">SDIO_GPMC_BE1n</text>
<text x="63.1" y="86.2">EXP_RMII1_REFCLK</text>
<text x="89.5" y="86.7">AM335X_GMII1_REFCLK</text>
<text x="114.2" y="88.9">AM335X_GPMC_A0</text>
<text x="115.3" y="89.9">SDIO_GPMC_A1</text>
<text x="143.2" y="88.3">GPMC_A0</text>
<text x="143.2" y="89.4">GPMC_A1</text>
<text x="165.6" y="88.3">MCASP0_ACLKX</text>
<text x="188.7" y="88.9">AM335X_MCASP0_ACLKX</text>
<text x="9.7" y="94.2">AM335X_EXT_WAKEUP</text>
<text x="10.9" y="91">AM335X_MMC_CLK</text>
<text x="10.9" y="92.1">AM335X_MMC_CMD</text>
<text x="10.9" y="93.1">AM335X_MMC_D0</text>
<text x="63.1" y="94.7">EXP_ECAP0_IN_PWM0_OUT</text>
<text x="63.1" y="95.8">EXP_UART0_CTSN</text>
<text x="64.2" y="91.5">EXP_SPI0_CLK</text>
<text x="64.2" y="93.7">EXP_SPI0_CS1</text>
<text x="64.2" y="92.6">EXP_SPI0_D0</text>
<text x="95" y="92.1">AM335X_SPI0_SCLK</text>
<text x="95.7" y="94.2">AM335X_SPI0_CS1</text>
<text x="96.3" y="93.1">AM335X_SPI0_D0</text>
<text x="98.3" y="95.2">AM335X_ECAP0_IN_PWM0_OUT</text>
<text x="114.2" y="93.1">AM335X_GPMC_A4</text>
<text x="114.2" y="94.2">AM335X_GPMC_A5</text>
<text x="115.3" y="91">SDIO_GPMC_A2</text>
<text x="115.3" y="92.1">SDIO_GPMC_A3</text>
<text x="143.2" y="92.6">GPMC_A4</text>
<text x="143.2" y="90.5">GPMC_A2</text>
<text x="143.2" y="91.5">GPMC_A3</text>
<text x="143.2" y="93.7">GPMC_A5</text>
<text x="143.2" y="95.8">GPMC_A6</text>
<text x="165.6" y="94.7">MCASP0_AHCLKR</text>
<text x="165.6" y="90.5">MCASP0_FSX</text>
<text x="165.6" y="91.5">MCASP0_AXR0</text>
<text x="166.6" y="92.6">EXP3_P9</text>
<text x="188.7" y="92.1">AM335X_MCASP0_AXR0</text>
<text x="188.7" y="91">AM335X_MCASP0_FSX</text>
<text x="188.7" y="95.2">AM335X_MCASP0_AHCLKR</text>
<text x="5.5" y="101.6">AM335X_XDMA_EVENT_INTR1</text>
<text x="5.5" y="99.5">AM335X_XDMA_EVENT_INTR0</text>
<text x="10.9" y="96.3">AM335X_MMC_D1</text>
<text x="10.9" y="97.4">AM335X_MMC_D2</text>
<text x="10.9" y="98.4">AM335X_MMC_D3</text>
<text x="63.1" y="101.1">EXP_UART1_RTSn</text>
<text x="63.1" y="100.1">EXP_UART1_CTSN</text>
<text x="63.1" y="99">EXP_UART0_TXD</text>
<text x="63.1" y="97.9">EXP_UART0_RXD</text>
<text x="63.1" y="96.9">EXP_UART0_RTSN</text>
<text x="98.3" y="100.6">AM335X_UART1_CTSn</text>
<text x="98.3" y="101.6">AM335X_UART1_RTSn</text>
<text x="98.3" y="97.4">AM335X_UART0_RTSn</text>
<text x="98.3" y="96.3">AM335X_UART0_CTSn</text>
<text x="98.8" y="98.4">AM335X_UART0_RXD</text>
<text x="99" y="99.5">AM335X_UART0_TXD</text>
<text x="113.7" y="101.6">AM335X_GPMC_A10</text>
<text x="114.2" y="96.3">AM335X_GPMC_A6</text>
<text x="114.2" y="97.4">AM335X_GPMC_A7</text>
<text x="114.2" y="99.5">AM335X_GPMC_A8</text>
<text x="114.2" y="100.6">AM335X_GPMC_A9</text>
<text x="143.2" y="96.9">GPMC_A7</text>
<text x="143.2" y="100.1">GPMC_A9</text>
<text x="143.2" y="99">GPMC_A8</text>
<text x="143.2" y="101.1">GPMC_A10</text>
<text x="165.6" y="99">MCASP0_FSR</text>
<text x="165.6" y="100.1">MCASP0_AXR1</text>
<text x="165.6" y="96.9">MCASP0_ACLKR</text>
<text x="192.1" y="97.4">AM335X_MCASP0_ACLKR</text>
<text x="192.1" y="100.6">AM335X_MCASP0_AXR1</text>
<text x="192.1" y="99.5">AM335X_MCASP0_FSR</text>
<text x="9.8" y="104.9">AM335X_GMII1_RXERR</text>
<text x="10" y="103.8">AM335X_GMII1_CRS</text>
<text x="10.1" y="102.7">AM335X_GMII1_COL</text>
<text x="63.1" y="103.3">EXP_UART1_TXD</text>
<text x="63.1" y="102.2">EXP_UART1_RXD</text>
<text x="98.8" y="102.7">AM335X_UART1_RXD</text>
<text x="99" y="103.8">AM335X_UART1_TXD</text>
<text x="113.7" y="102.7">AM335X_GPMC_A11</text>
<text x="143.2" y="102.2">GPMC_A11</text>
<text x="165.6" y="102.2">MCASP0_AHCLKX</text>
<text x="192.1" y="102.7">AM335X_MCASP0_AHCLKX</text>
</g>
<g font-size="1" fill="#808080">
<text x="134.4" y="88.3">DNI</text>
<text x="138.7" y="88.3">R193</text>
<text x="176" y="88.3">DNI</text>
<text x="179.2" y="88.3">R194</text>
<text x="73.6" y="93.6">DNI</text>
<text x="77.9" y="93.6">R208</text>
<text x="176" y="90.4">DNI</text>
<text x="176" y="91.5">DNI</text>
<text x="176" y="94.7">DNI</text>
<text x="179.2" y="90.4">R199</text>
<text x="179.2" y="91.5">R203</text>
<text x="179.2" y="94.7">R211</text>
<text x="33.1" y="101.1">DNI</text>
<text x="37.3" y="101.1">R228EXP_XDMA_EVENT_INTR1</text>
<text x="77.9" y="100.1">DNI</text>
<text x="77.9" y="97.9">DNI</text>
<text x="77.9" y="99">DNI</text>
<text x="77.9" y="101.1">DNI</text>
<text x="81.1" y="100.1">R225</text>
<text x="81.1" y="97.9">R220</text>
<text x="81.1" y="99">R222</text>
<text x="81.1" y="101.1">R229</text>
<text x="174.9" y="96.9">R218</text>
<text x="176" y="99">DNI</text>
<text x="179.2" y="99">R224</text>
<text x="180.3" y="96.9">DNI</text>
<text x="77.9" y="103.3">DNI</text>
<text x="77.9" y="102.2">DNI</text>
<text x="81.1" y="103.3">R236</text>
<text x="81.1" y="102.2">R232</text>
</g>
<g font-size=".8">
<text x="22.4" y=".8">5</text>
<text x="65.1" y=".8">4</text>
<text x="107.7" y=".8">3</text>
<text x="150.4" y=".8">2</text>
<text x="193.1" y=".8">1</text>
<text x=".3" y="21.7">D</text>
<text x="214.7" y="21.7">D</text>
<text x=".3" y="61.7">C</text>
<text x="214.7" y="61.7">C</text>
<text x=".3" y="101.7">B</text>
<text x="214.7" y="101.7">B</text>
<text x=".3" y="141.8">A</text>
<text x="214.7" y="141.8">A</text>
<text x="22.4" y="161.9">5</text>
<text x="65.1" y="161.9">4</text>
<text x="107.7" y="161.9">3</text>
<text x="150.4" y="161.9">2</text>
<text x="193.1" y="161.9">1</text>
</g>
</svg>
